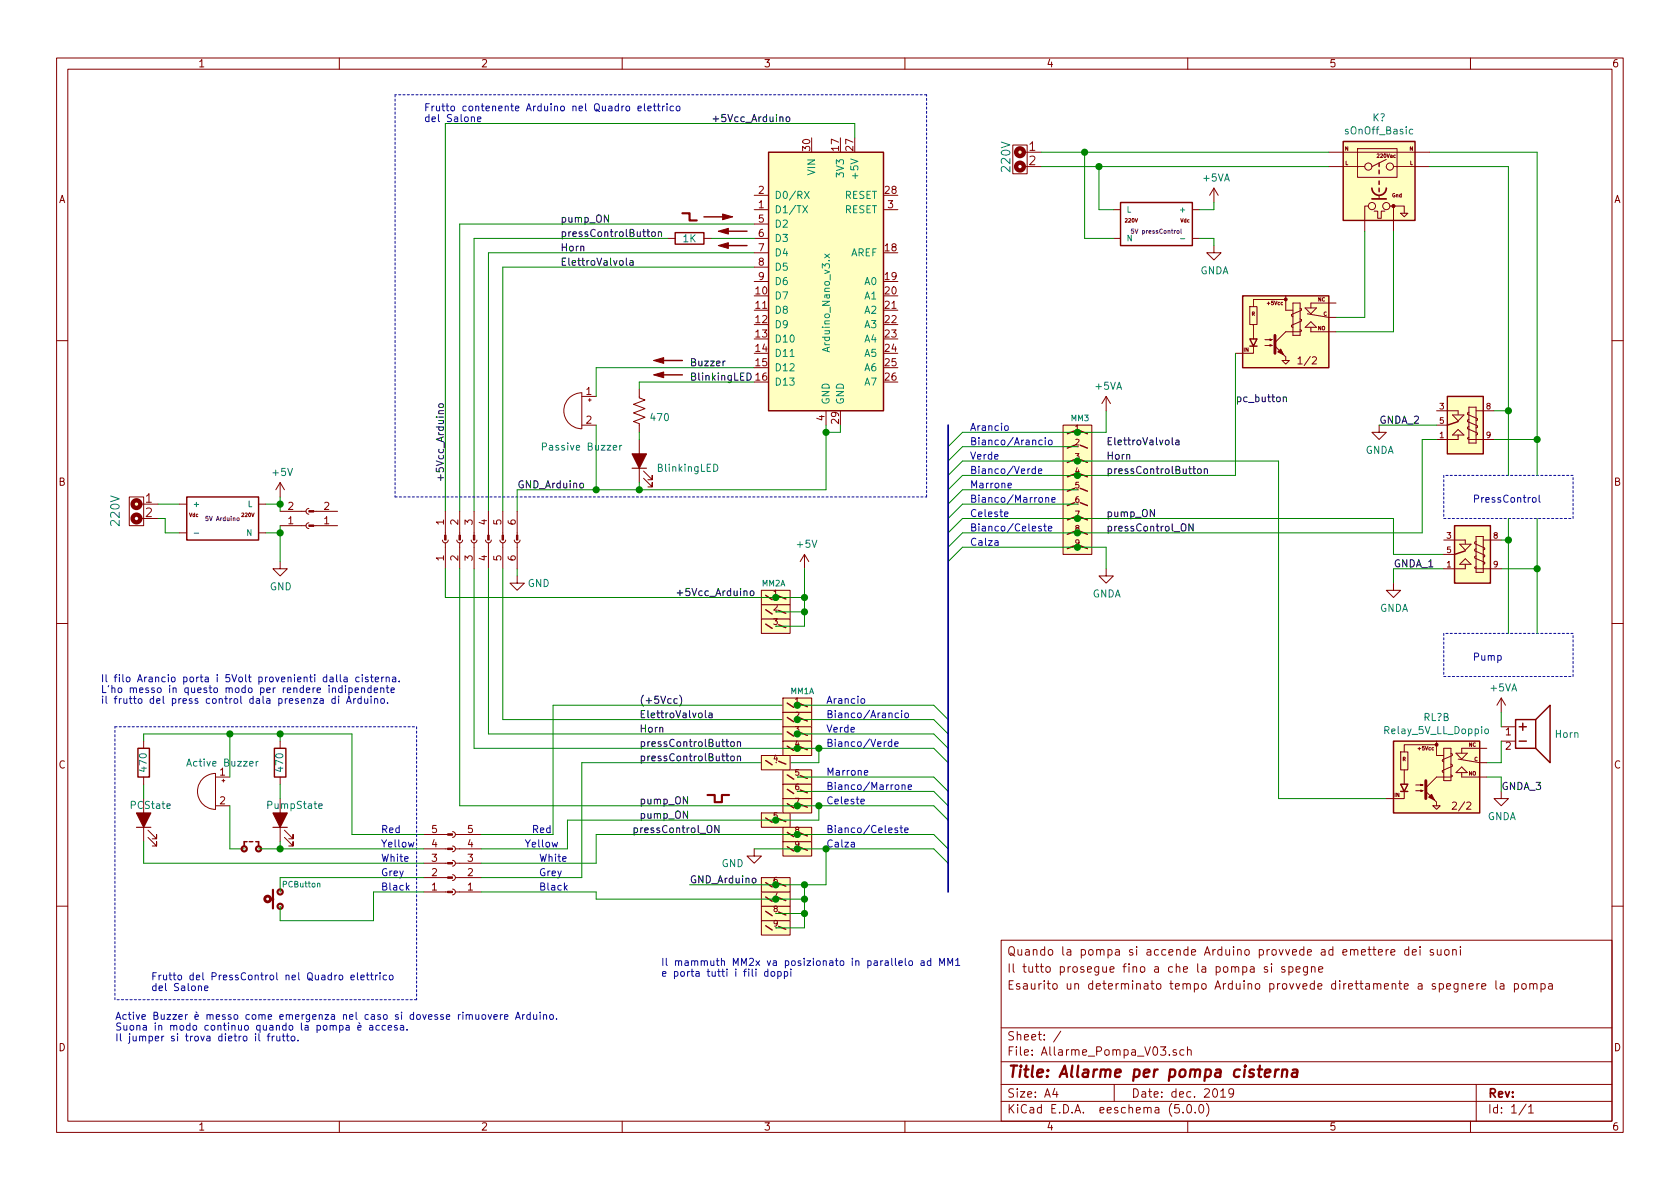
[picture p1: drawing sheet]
<svg xmlns="http://www.w3.org/2000/svg" width="297mm" height="210mm" viewBox="0 0 297 210" stroke-linecap="round" stroke-linejoin="round" font-family="sans-serif">
<g fill="none" stroke="#840000" stroke-width=".18">
<path d="M10 10.3h277v189.9h-277zM12 12.2h273v186.1h-273zM60 10.3v1.9M110 10.3v1.9M160 10.3v1.9M210 10.3v1.9M260 10.3v1.9M133.3 37.1h2.6M133.3 34.5h2.6M133.3 39.6h2.6M156.2 37.1h2.5M179.1 25.6h2.5v5.1h-2.5z"/>
<path d="M181 26.9h3.1M181 29.5h3.1M196.8 37.1h1.3M210.8 37.1h1.3M214.6 33.3l-.7 1.2M214.6 33.3v2.5M214.6 33.3l.8 1.2M234.9 26.9h17.8M234.9 29.5h6.4M240 26.3h7v5.1h-7zM241.9 36.4h-.6v4.5M243 37.3h.6v1.3h.6v-1.3h.7"/>
<path d="M243.8 34.5v.7M245.1 28.2l-2.5 1.3M245.7 36.4h.7v4.5M246.4 36.4h1.9v1.3M246.4 29.5h6.3M247.6 37.7h1.3l-.6 .6zM118.1 42.2h1.3M124.5 42.2h1.2M133.3 42.2h2.6M133.3 44.7h2.6M133.3 47.2h2.6M133.3 49.8h2.6"/>
<path d="M196.8 42.2h1.3M210.8 42.2h1.3M214.6 43.4v1.3h1.3l-1.3 1.3-1.2-1.3h1.2M221 54.2h1.2v3.2h-1.2zM221.6 57.4v2.5M227.3 53h-5.7v1.2M227.3 52.3v2.6h1.3M228.6 53.6h1.3v5.7h-1.3zM229.9 58.3l.2 .1v.1l-.2 .2h-2.6l-1.9 1.9M229.9 56.4l.2 .1v.3l-1.8 .7v.3l.3 .1M229.9 54.5l.2 .1v.3l-1.8 .7v.3l.3 .1M230.8 57.9l1-1 1 1z"/>
<path d="M230.8 54.5h2l-1 1zM231.1 55.5l3.8 .6h1.3M231.8 57.9v.8h4.4M236.2 53.6h-4.4v.9M10 60.2h2M100.6 70.4a3.3 3.3 0 0 1 2.3-.9v6.3a3.2 3.2 0 0 1-3-1.9 3.2 3.2 0 0 1 .7-3.5zM102.9 70.1h2.5M102.9 75.2h2.5M104 70.7h.5M104.3 70.5v.5M113 68.8v1.6l1 .3-2 .8 2 .8-2 .7 2 .8-2 .7 1 .4v1.5M113 77.7v7.6"/>
<path d="M146 72.6v2.6M188 75.2h5v22.8h-5zM195.6 70.1l-.8 1.3M195.6 70.1v2.5M195.6 70.1l.7 1.3M221.6 61.2v1.3h-3.2M223.6 61.1h1.3l-.4 .1v-.2l.4 .1M223.6 60.1h1.3l-.4 .1v-.3l.4 .2M226.7 63.7h1.3l-.7 .7zM227.3 63.1v.6M243.8 75.2v1.2h1.3l-1.3 1.3-1.2-1.3h1.2M254 75.2h1.9"/>
<path d="M254 72.6h3.8v.7M256.8 73.4h2l-1 1zM257.8 76.9v.8h-3.8M257.8 75.9l1 1h-2zM259.7 77.3l-.2 .2v.1l.2 .1h4.5M259.7 75.4l-.2 .2v.2l1.7 .8v.2l-.2 .2M259.7 74.2l-.2 .1v.2l1.7 .8v.3l-.2 .1M259.7 72.9l-.2 .1v.3l1.7 .7v.3l-.2 .1M259.7 72h1.3v6.4h-1.3zM261 72.6h3.2M285 60.2h2M22.9 87.9h2.5v5.1h-2.5z"/>
<path d="M24.8 89.1h3.1M24.8 91.7h3.1M31.7 89.1h1.3M31.7 94.2h1.3M45.7 89.1h1.3M45.7 94.2h1.3M49.5 99.3v1.3h1.3l-1.3 1.2-1.2-1.2h1.2M49.5 85.3v2.6M49.5 85.3l-.7 1.3M49.5 85.3l.8 1.3M49.5 90.4h4.6M49.5 93h4.6"/>
<path d="M54.6 89.9l-.3 .1-.2 .3 .1 .4 .4 .2M54.6 92.5l-.3 .1-.2 .3 .1 .4 .4 .2M55.5 90.4h4.2M55.5 93h4.2M78.2 95.5l.1 .3 .4 .2 .3-.1 .2-.4M78.7 90.4v4.2M78.7 96v4.6M80.8 95.5l.1 .3 .3 .2 .4-.1 .2-.4M81.3 90.4v4.2M81.3 96v4.6M83.3 95.5l.1 .3 .3 .2 .4-.1 .2-.4M83.8 90.4v4.2"/>
<path d="M83.8 96v4.6M85.9 95.5l.1 .3 .3 .2 .4-.1 .2-.4M86.4 90.4v4.2M86.4 96v4.6M88.4 95.5l.1 .3 .3 .2 .4-.1 .2-.4M88.9 90.4v4.2M88.9 96v4.6M90.9 95.5l.1 .3 .4 .2 .3-.1 .2-.4M91.4 90.4v4.2M91.4 96v4.6M113.8 84.6l1.5 1.5v-.8v.8h-.7M113.8 83.3l1.5 1.5v-.7v.7h-.7"/>
<path d="M142.2 98l-.7 1.3M142.2 98v2.6M142.2 98l.8 1.3M255.3 95.5h3.8v.6M255.3 98h1.9M258.1 96.2h2l-1 1.1zM259.1 99.8v.8h-3.8M259.1 98.8l1 1h-2zM261 98.3l-.3 .1v.3l1.8 .7v.3l-.2 .1M261 97l-.3 .1v.3l1.8 .8v.2l-.2 .1M261 95.8l-.3 .1v.2l1.8 .8v.2l-.2 .2M261 94.9h1.3v6.3h-1.3z"/>
<path d="M262.3 95.5h3.1M10 110.3h2M91.4 101.8v1.3h1.3l-1.3 1.3-1.2-1.3h1.2M134.6 106.9h5.1v2.6h-5.1zM134.6 104.4h5.1v2.5h-5.1zM134.6 109.5h5.1v2.5h-5.1zM195.6 100.6v1.2h1.2l-1.2 1.3-1.3-1.3h1.3M246.4 103.1v1.3h1.2l-1.2 1.3-1.3-1.3h1.3M261 100.2l-.3 .1v.2l.3 .1h4.4M285 110.3h2M25.4 131.1v1.2M25.4 137.4v1.3"/>
<path d="M36 137.5a3.5 3.5 0 0 1 2.1-.7v6.3a3.2 3.2 0 0 1-3-2.1 3.2 3.2 0 0 1 .9-3.5zM38.1 137.4h2.5M39.2 138h.6M39.5 137.8v.5M49.5 131.1v1.2M49.5 137.4v1.3M134.6 133.6h5.1v2.5h-5.1zM138.4 123.4h5.1v2.6h-5.1zM138.4 126h5.1v2.5h-5.1zM138.4 128.5h5.1v2.6h-5.1zM138.4 131.1h5.1v2.5h-5.1zM138.4 136.1h5.1v2.6h-5.1z"/>
<path d="M138.4 138.7h5.1v2.5h-5.1zM247.6 133h1.3v3.1h-1.3zM248.3 139.9v1.3h-3.2M248.3 136.1v2.6M250.3 139.8h1.3l-.4 .1v-.2l.4 .1M250.3 138.8h1.3l-.4 .1v-.2l.4 .1M254 131.7h-5.7v1.3M254 131.1v2.5h1.3M255.3 132.3h1.2v5.7h-1.2zM256.5 137l.3 .2v.1l-.3 .1h-2.5l-1.9 1.9M256.5 135.1l.3 .1v.3l-1.8 .8v.2l.3 .1M256.5 133.2l.3 .1v.3l-1.8 .8v.2l.3 .1"/>
<path d="M257.4 136.6l1-1 1 1zM257.4 133.2h2l-1 1zM257.8 134.2l3.8 .7h1.3M258.4 136.6v.8h4.5M262.9 132.3h-4.5v.9M265.4 139.9v1.3h1.3l-1.3 1.3-1.2-1.3h1.2M265.4 128.5h2.6M265.4 131.1h2.6M265.4 123.4l-.7 1.3M265.4 123.4v2.6M265.4 123.4l.8 1.3M25.4 141.2v7.6"/>
<path d="M26.2 148.1l1.5 1.5v-.8v.8h-.8M26.2 146.8l1.5 1.5v-.7v.7h-.8M38.1 142.5h2.5M49.5 143.8v5M49.5 157.7v.1M50.3 148.1l1.5 1.5v-.8v.8h-.7M50.3 146.8l1.5 1.5v-.7v.7h-.7M74.9 147.6h4.2M74.9 150.1h4.2M74.9 152.6h4.2M74.9 155.2h4.2M74.9 157.7h4.2"/>
<path d="M80 147.1l.3 .1 .2 .3-.1 .4-.4 .2M80 149.6l.3 .1 .2 .3-.1 .4-.4 .2M80 152.1l.3 .2 .2 .2-.1 .5-.4 .2M80 154.7l.3 .1 .2 .3-.1 .4-.4 .2M80 157.2l.3 .1 .2 .3-.1 .5-.4 .1M80.5 147.6h4.6M80.5 150.1h4.6M80.5 152.6h4.6M80.5 155.2h4.6M80.5 157.7h4.6M133.3 150.1v1.3h1.3l-1.3 1.2-1.2-1.2h1.2M134.6 143.8h5.1v2.5h-5.1z"/>
<path d="M134.6 157.7h5.1v2.6h-5.1zM134.6 155.2h5.1v2.5h-5.1zM138.4 141.2h5.1v2.6h-5.1zM138.4 146.3h5.1v2.5h-5.1zM138.4 148.8h5.1v2.6h-5.1zM253.4 142.5h1.2l-.6 .6zM254 141.9v.6M10 160.2h2M49.5 160.2v.1M134.6 160.3h5.1v2.5h-5.1zM134.6 162.8h5.1v2.5h-5.1zM177 166.3h108v32h-108z"/>
<path d="M224.1 171a.37 .37 0 0 0-.6 .1l.1 .3 .5 .1 .1 .1-.2 .3h-.5M224.8 170.4v.2M224.8 170.9v1M227.2 171l-.4-.1-.2 .2 .1 .3 .5 .1v.4h-.6M227.9 171l.4-.1 .3 .3-.1 .6-.2 .1h-.4M227.9 170.9v1.5M229.2 171.4l.7-.1-.1-.3-.4-.1-.2 .2v.8h.6M231.2 170.9v1.3l-.3 .2h-.4M231.2 171l-.5-.1-.2 .3 .1 .7h.6M231.9 171.1l.2-.2 .3 .1 .1 .9M231.9 170.9v1M233.1 171.4l.8-.1-.1-.3-.4-.1-.3 .2 .1 .8h.6"/>
<path d="M243.7 168.4l.7-.1v-.3l-.5-.1-.2 .2 .1 .7h.6M245.1 167.9v1M245.5 167.9l-.4 .1v.2M245.9 168.4l.7-.1v-.3l-.4-.1-.3 .2 .1 .7h.6M249.1 168l-.5-.1-.2 .3 .1 .6h.6M249.1 167.4v1.5M249.7 168.4l.7-.1v-.3l-.5-.1-.2 .2 .1 .7h.6M251.1 167.4v.2M251.1 167.9v1M253.4 168l-.3-.1-.2 .2v.2l.5 .2v.3h-.5M254.1 167.9v.8a.39 .39 0 0 0 .7 .1M254.8 167.9v1"/>
<path d="M255.5 168l.2-.1 .4 .1v.8l-.2 .1-.4-.1zM256.8 168l.3-.1 .3 .1 .1 .9M256.8 167.9v1M257.8 173.9v1.3l-.3 .2h-.4M257.8 174l-.4-.1-.3 .3v.6l.3 .1 .4-.1M258.2 167.4v.2M258.2 167.9v1M258.5 174.1l.2-.2 .4 .1v.9M258.5 173.9v1M259.8 174.4l.7-.1-.1-.3-.4-.1-.2 .2v.7h.6M261.1 173.9v1M261.6 173.9l-.3 .1-.2 .2"/>
<path d="M262 174.4l.7-.1-.1-.3-.4-.1-.2 .2 .1 .7h.5M264.5 173.4v1.3l.2 .2M265.3 174h.5l.1 .9M265.9 174.3l-.5 .1a.29 .29 0 0 0-.2 .2 .29 .29 0 0 0 .2 .3l.5-.1M267.8 174l.4-.1 .3 .3-.1 .6h-.6M267.8 173.9v1.5M269.1 174.1l.2-.2 .5 .2v.7l-.3 .1-.4-.1zM270.5 174.1l.2-.2 .3 .1 .1 .9M270.5 173.9v1M271.1 174.1a.34 .34 0 0 1 .3-.2 .34 .34 0 0 1 .4 .2v.8M272.5 174l.4-.1 .3 .3-.1 .6-.2 .1-.4-.1M272.5 173.9v1.5"/>
<path d="M273.8 174h.6l.1 .9M274.5 174.3l-.5 .1a.29 .29 0 0 0-.2 .2 .29 .29 0 0 0 .2 .3l.5-.1M285 160.2h2M60 198.3v1.9M110 198.3v1.9M160 198.3v1.9M177 194.8h108M177 191.8h108M177 187.8h108M177 181.8h108M186.5 192.5l-.4 1h1M186.8 193v1"/>
<path d="M187.6 182.3l-1.3 2M197 191.8v3M206.8 186.5v.1M208 185.7a.37 .37 0 0 0-.6 .1l.1 .2 .5 .2 .1 .1-.3 .3-.4-.1M208.5 195.3h-.8v.7l.2-.1 .5 .1 .1 .2v.5l-.2 .1-.6-.1M209.2 196.7v.1M209.3 185.7l-.4-.1-.3 .3 .1 .6 .2 .1 .4-.1M210 195.5l.3-.2a.94 .94 0 0 1 0 1.5 .82 .82 0 0 1-.3-1.3zM210 185.7a.37 .37 0 0 1 .6 .1v.8M210 185.1v1.5M210 198.3v1.9M211.3 196.7v.1"/>
<path d="M212.2 195.4l.1-.1a.8 .8 0 0 1 .5 .8 .8 .8 0 0 1-.5 .7 1 1 0 0 1-.1-1.4zM213.3 195.1a1.71 1.71 0 0 1 0 2.3M215.8 193l.5-.5v1.5M215.8 194h.9M218.1 193.2l-.1 .2a.48 .48 0 0 1-.7-.1v-.6a.48 .48 0 0 1 .7-.1v.1a1.19 1.19 0 0 1-.2 1.2l-.4 .1M260 198.3v1.9M261 191.8v6.5M269.8 195.2l-1.2 2M270.3 195.8l.4-.5v1.5M270.3 196.8h.8"/>
<circle cx="241.9" cy="29.5" r=".63"/>
<circle cx="242.6" cy="36.4" r=".63"/>
<circle cx="245.1" cy="36.4" r=".63"/>
<circle cx="245.7" cy="29.5" r=".63"/>
</g>
<path d="M223.6 189.8l1-.2v-.4h-.8l-.2 1 .3 .2 .5-.1M225.6 189.1l-.2 1.3M226.1 189.1a.54 .54 0 0 0-.6 .4M226.8 189.3a.5 .5 0 0 1 .8 .1l-.1 1M226.8 189.1l-.2 1.3M228.6 189.2h.8l-.1 1.2M229.4 189.6l-.7 .1a.4 .4 0 0 0-.3 .3 .4 .4 0 0 0 .2 .4l.7-.1" fill="none" stroke="#840000" stroke-width=".41"/>
<g fill="#ffffc1" stroke="#ffffc1" stroke-width=".18">
<path d="M135.9 26.9h20.3v45.7h-20.3z"/>
<path d="M237.5 25h12.7v14h-12.7z"/>
<path d="M188 75.2h5v22.8h-5z"/>
<path d="M255.9 70.1h6.4v10.2h-6.4z"/>
<path d="M219.7 52.3h15.2v12.7h-15.2z"/>
<path d="M246.4 131.1h15.2v12.7h-15.2z"/>
<path d="M257.2 93h6.3v10.1h-6.3z"/>
<path d="M134.6 106.9h5.1v2.6h-5.1z"/>
<path d="M134.6 104.4h5.1v2.5h-5.1z"/>
<path d="M134.6 109.5h5.1v2.5h-5.1z"/>
<path d="M134.6 143.8h5.1v2.5h-5.1z"/>
<path d="M134.6 157.7h5.1v2.6h-5.1z"/>
<path d="M134.6 160.3h5.1v2.5h-5.1z"/>
<path d="M134.6 162.8h5.1v2.5h-5.1z"/>
<path d="M138.4 123.4h5.1v2.6h-5.1z"/>
<path d="M138.4 126h5.1v2.5h-5.1z"/>
<path d="M138.4 128.5h5.1v2.6h-5.1z"/>
<path d="M138.4 131.1h5.1v2.5h-5.1z"/>
<path d="M138.4 136.1h5.1v2.6h-5.1z"/>
<path d="M138.4 138.7h5.1v2.5h-5.1z"/>
<path d="M138.4 141.2h5.1v2.6h-5.1z"/>
<path d="M138.4 146.3h5.1v2.5h-5.1z"/>
<path d="M138.4 148.8h5.1v2.6h-5.1z"/>
<path d="M134.6 133.6h5.1v2.5h-5.1z"/>
<path d="M134.6 155.2h5.1v2.5h-5.1z"/>
<circle cx="180.3" cy="26.9" r=".69"/>
<circle cx="24.1" cy="89.1" r=".69"/>
<circle cx="189.4" cy="96.8" r=".76"/>
<circle cx="189.4" cy="94.2" r=".76"/>
<circle cx="189.4" cy="91.7" r=".76"/>
<circle cx="189.4" cy="89.1" r=".76"/>
<circle cx="189.4" cy="86.6" r=".76"/>
<circle cx="189.4" cy="84.1" r=".76"/>
<circle cx="189.4" cy="81.5" r=".76"/>
<circle cx="189.4" cy="79" r=".76"/>
<circle cx="189.4" cy="76.4" r=".76"/>
<circle cx="191.6" cy="96.8" r=".76"/>
<circle cx="191.6" cy="94.2" r=".76"/>
<circle cx="191.6" cy="91.7" r=".76"/>
<circle cx="191.6" cy="89.1" r=".76"/>
<circle cx="191.6" cy="86.6" r=".76"/>
<circle cx="191.6" cy="84.1" r=".76"/>
<circle cx="191.6" cy="81.5" r=".76"/>
<circle cx="191.6" cy="79" r=".76"/>
<circle cx="191.6" cy="76.4" r=".76"/>
<circle cx="136" cy="108.2" r=".76"/>
<circle cx="138.3" cy="108.2" r=".76"/>
<circle cx="136" cy="105.7" r=".76"/>
<circle cx="138.3" cy="105.7" r=".76"/>
<circle cx="136" cy="110.7" r=".76"/>
<circle cx="138.3" cy="110.7" r=".76"/>
<circle cx="136" cy="145" r=".76"/>
<circle cx="138.3" cy="145" r=".76"/>
<circle cx="136" cy="159" r=".76"/>
<circle cx="138.3" cy="159" r=".76"/>
<circle cx="136" cy="161.5" r=".76"/>
<circle cx="138.3" cy="161.5" r=".76"/>
<circle cx="136" cy="164.1" r=".76"/>
<circle cx="138.3" cy="164.1" r=".76"/>
<circle cx="139.8" cy="124.7" r=".76"/>
<circle cx="142.1" cy="124.7" r=".76"/>
<circle cx="139.8" cy="127.2" r=".76"/>
<circle cx="142.1" cy="127.2" r=".76"/>
<circle cx="139.8" cy="129.8" r=".76"/>
<circle cx="142.1" cy="129.8" r=".76"/>
<circle cx="139.8" cy="132.3" r=".76"/>
<circle cx="142.1" cy="132.3" r=".76"/>
<circle cx="139.8" cy="137.4" r=".76"/>
<circle cx="142.1" cy="137.4" r=".76"/>
<circle cx="139.8" cy="139.9" r=".76"/>
<circle cx="142.1" cy="139.9" r=".76"/>
<circle cx="139.8" cy="142.5" r=".76"/>
<circle cx="142.1" cy="142.5" r=".76"/>
<circle cx="139.8" cy="147.6" r=".76"/>
<circle cx="142.1" cy="147.6" r=".76"/>
<circle cx="139.8" cy="150.1" r=".76"/>
<circle cx="142.1" cy="150.1" r=".76"/>
<circle cx="136" cy="134.9" r=".76"/>
<circle cx="138.3" cy="134.9" r=".76"/>
<circle cx="136" cy="156.5" r=".76"/>
<circle cx="138.3" cy="156.5" r=".76"/>
</g>
<g fill="none" stroke="#840000" stroke-width=".25">
<path d="M124.5 38.3h4M135.9 26.9h20.3v45.7h-20.3zM198.1 35.8h12.7v7.6h-12.7zM237.5 25h12.7v14h-12.7zM243.8 28.8v.7M243.8 30.1v.6M243.8 32v.6M243.8 33.3v.6M119.4 41.1h5.1v2.1h-5.1zM128 40.9h4.1M128 43.4h4.1M219.7 52.3h15.2v12.7h-15.2z"/>
<path d="M221 59.9h1.2l-.6 1.3zM116.6 63.7h4M116.6 66.3h4M190 78.7l-1.3 .5M190 76.2l-1.3 .5M191 78.7l1.3 .5M191 76.2l1.3 .5M221 61.2h1.2M255.9 70.1h6.4v10.2h-6.4zM257.8 74.5l-1.9 .7M33 87.9h12.7v7.6h-12.7zM190 96.5l-1.3 .5"/>
<path d="M190 94l-1.3 .5M190 91.4l-1.3 .5M190 88.9l-1.3 .5M190 86.4l-1.3 .5M190 83.8l-1.3 .5M190 81.3l-1.3 .5M191 96.5l1.3 .5M191 94l1.3 .5M191 91.4l1.3 .5M191 88.9l1.3 .5M191 86.4l1.3 .5M191 83.8l1.3 .5"/>
<path d="M191 81.3l1.3 .5M257.2 93h6.3v10.1h-6.3zM259.1 97.4l-1.9 .6M135.4 107.8l1.1 .8M135.4 105.3l1.1 .7M135.4 110.4l1.1 .7M137.7 107.9l1.2 .6M137.7 105.4l1.2 .5M137.7 110.5l1.2 .5M24.4 132.3h2v5.1h-2zM48.5 132.3h2v5.1h-2zM135.4 134.5l1.1 .7"/>
<path d="M137.7 134.6l1.2 .5M139.2 124.3l1.1 .8M139.2 126.9l1.1 .7M139.2 129.4l1.1 .8M139.2 131.9l1.1 .8M139.2 137l1.1 .8M139.2 139.6l1.1 .7M141.5 124.5l1.2 .5M141.5 127l1.2 .5M141.5 129.5l1.2 .5M141.5 132.1l1.2 .5M141.5 137.2l1.2 .5"/>
<path d="M141.5 139.7l1.2 .5M246.4 131.1h15.2v12.7h-15.2zM247.6 138.7h1.3l-.6 1.2zM247.6 139.9h1.3M268 127.2h3.5v5.1h-3.5zM268.6 131.1h1.3M268.6 128.5h1.3M269.2 127.9v1.3M271.5 127.2l2.6-2.5v10.2l-2.6-2.6M43.2 148.8h.5M44.1 148.8h.6M45.2 148.8h.5"/>
<path d="M135.4 144.6l1.1 .8M135.4 158.6l1.1 .8M135.4 156.1l1.1 .7M137.7 144.8l1.2 .5M137.7 158.7l1.2 .6M137.7 156.2l1.2 .5M139.2 147.2l1.1 .7M139.2 142.1l1.1 .8M139.2 149.7l1.1 .8M141.5 142.2l1.2 .5M141.5 147.3l1.2 .5M141.5 149.9l1.2 .5"/>
<path d="M135.4 161.2l1.1 .7M135.4 163.7l1.1 .8M137.7 161.3l1.2 .5M137.7 163.8l1.2 .5"/>
<circle cx="189.4" cy="76.4" r=".76"/>
<circle cx="189.4" cy="79" r=".76"/>
<circle cx="191.6" cy="79" r=".76"/>
<circle cx="191.6" cy="76.4" r=".76"/>
<circle cx="189.4" cy="81.5" r=".76"/>
<circle cx="189.4" cy="91.7" r=".76"/>
<circle cx="189.4" cy="89.1" r=".76"/>
<circle cx="189.4" cy="96.8" r=".76"/>
<circle cx="189.4" cy="86.6" r=".76"/>
<circle cx="189.4" cy="94.2" r=".76"/>
<circle cx="189.4" cy="84.1" r=".76"/>
<circle cx="191.6" cy="96.8" r=".76"/>
<circle cx="191.6" cy="81.5" r=".76"/>
<circle cx="191.6" cy="86.6" r=".76"/>
<circle cx="191.6" cy="89.1" r=".76"/>
<circle cx="191.6" cy="94.2" r=".76"/>
<circle cx="191.6" cy="91.7" r=".76"/>
<circle cx="191.6" cy="84.1" r=".76"/>
<circle cx="136" cy="110.7" r=".76"/>
<circle cx="136" cy="105.7" r=".76"/>
<circle cx="136" cy="108.2" r=".76"/>
<circle cx="138.3" cy="110.7" r=".76"/>
<circle cx="138.3" cy="108.2" r=".76"/>
<circle cx="138.3" cy="105.7" r=".76"/>
<circle cx="136" cy="134.9" r=".76"/>
<circle cx="138.3" cy="134.9" r=".76"/>
<circle cx="139.8" cy="139.9" r=".76"/>
<circle cx="139.8" cy="127.2" r=".76"/>
<circle cx="139.8" cy="137.4" r=".76"/>
<circle cx="139.8" cy="129.8" r=".76"/>
<circle cx="139.8" cy="132.3" r=".76"/>
<circle cx="139.8" cy="124.7" r=".76"/>
<circle cx="142.1" cy="129.8" r=".76"/>
<circle cx="142.1" cy="124.7" r=".76"/>
<circle cx="142.1" cy="132.3" r=".76"/>
<circle cx="142.1" cy="139.9" r=".76"/>
<circle cx="142.1" cy="127.2" r=".76"/>
<circle cx="142.1" cy="137.4" r=".76"/>
<circle cx="136" cy="145" r=".76"/>
<circle cx="136" cy="159" r=".76"/>
<circle cx="136" cy="156.5" r=".76"/>
<circle cx="138.3" cy="159" r=".76"/>
<circle cx="138.3" cy="145" r=".76"/>
<circle cx="138.3" cy="156.5" r=".76"/>
<circle cx="139.8" cy="147.6" r=".76"/>
<circle cx="139.8" cy="142.5" r=".76"/>
<circle cx="139.8" cy="150.1" r=".76"/>
<circle cx="142.1" cy="147.6" r=".76"/>
<circle cx="142.1" cy="150.1" r=".76"/>
<circle cx="142.1" cy="142.5" r=".76"/>
<circle cx="136" cy="161.5" r=".76"/>
<circle cx="136" cy="164.1" r=".76"/>
<circle cx="138.3" cy="161.5" r=".76"/>
<circle cx="138.3" cy="164.1" r=".76"/>
</g>
<g fill="none" stroke="#008484" stroke-width=".18">
<path d="M141.9 36.4l.9 1.2M142.2 33.8l.9 1.3M142.8 36.4l-.9 1.2M143.1 33.8l-.9 1.3M249.8 22.9h-.4l-.2 .2 .1 .5h.5M145.8 44.9l.9 .7M146.7 44.9l-.9 .7M208.7 42.2h.8M95.9 79l.6-.1 .1-.4-.2-.2h-.5v1.3M109.6 78.8v.8M109.9 78.8l-.3 .2M34.3 94.3h.8"/>
<path d="M126.2 82.1a.64 .64 0 0 1 .7 .6 .64 .64 0 0 1-.7 .7zM45.3 134.6v.9M45.6 134.6l-.3 .3M262.6 129l.3-.1 .2 .1v.7h-.3l-.3-.2zM56.1 156.3l.4-.1 .1 .7M56.4 142.5l.6-.1-.1-.2-.4-.1-.1 .2v.6h.5"/>
</g>
<path d="M111.8 82.8h2.5M24.1 146.3h2.6M48.3 146.3h2.5" fill="none" stroke="#840000" stroke-width=".2"/>
<g fill="#840000" stroke="#840000" stroke-width=".2">
<path d="M111.8 80.3h2.5l-1.3 2.5z"/>
<path d="M24.1 143.8h2.6l-1.3 2.5z"/>
<path d="M48.3 143.8h2.5l-1.3 2.5z"/>
</g>
<g fill="none" stroke="#840000" stroke-width=".76">
<circle cx="180.3" cy="26.9" r=".69"/>
<circle cx="180.3" cy="29.5" r=".69"/>
<circle cx="24.1" cy="91.7" r=".69"/>
<circle cx="24.1" cy="89.1" r=".69"/>
</g>
<g fill="none" stroke="#008400" stroke-width=".18">
<path d="M133.3 39.6h-52v50.8M151.1 24.4v-2.6h-72.4v68.6M184.1 26.9h50.8M184.1 29.5h50.8M191.8 26.9v15.3h5M194.3 29.5v7.6h2.5M214.6 35.8v1.3h-2.5M252.7 26.9h19.1v57.2M252.7 29.5h14v54.6M118.1 42.2h-34.3v48.2M125.7 42.2h7.6M133.3 47.2h-44.4v43.2"/>
<path d="M133.3 44.7h-46.9v45.7M212.1 42.2h2.5v1.2M241.3 40.9v15.2h-5.1M246.4 40.9v17.8h-10.2M105.4 75.2v11.4M113 76.4v1.3M133.3 67.6h-20.3v1.2M133.3 65h-27.9v5.1M146 75.2v11.4h-54.6v3.8M148.6 75.2v1.2h-2.6M190.5 79h-20.3l-2.6 2.5M195.6 72.6v3.8h-25.4l-2.6 2.6"/>
<path d="M218.4 62.5v21.6h-48.2l-2.6 2.5M243.8 75.2h10.2M254 77.7h-2.5v16.5h-81.3l-2.6 2.6M264.2 72.6h2.5M264.2 77.7h7.6M27.9 91.7h1.3v2.5h2.5M27.9 89.1h3.8M47 94.2h2.5M47 89.1h2.5M49.5 87.9v2.5M49.5 93v6.3M113 85.3v1.3"/>
<path d="M167.6 94.2l2.6-2.5h76.2v6.3h8.9M167.6 84.1l2.6-2.6h55.9v59.7h19M167.6 99.3l2.6-2.5h25.4v3.8M190.5 86.6h-20.3l-2.6 2.5M190.5 89.1h-20.3l-2.6 2.6M265.4 95.5h1.3M266.7 91.7v20.3M271.8 91.7v20.3M78.7 100.6v5.1h63.5M81.3 100.6v41.9h83.8l2.5 2.5M83.8 100.6v31.7h81.3l2.5 2.6M86.4 100.6v29.2h78.7l2.5 2.5"/>
<path d="M88.9 100.6v26.6h76.2l2.5 2.6M91.4 100.6v1.2M137.2 108.2h5M142.2 100.6v10.1h-5M255.3 100.6h-8.9v2.5M265.4 100.6h6.4M25.4 131.1v-1.3h36.8v17.8h12.7M25.4 138.7v2.5M40.6 129.8v7.6M49.5 129.8v1.3M49.5 138.7v2.5M141 139.9h24.1l2.5 2.6"/>
<path d="M141 137.4h24.1l2.5 2.5M144.8 132.3v2.6h-41.9v20.3h-17.8M167.6 127.2l-2.5-2.5h-67.3v22.9h-12.7M262.9 137.4h2.5v2.5M265.4 126v2.5M265.4 131.1v3.8h-2.5M25.4 148.8v3.8h49.5M40.6 142.5v7.6h2.6M45.7 150.1h29.2M49.5 148.8v1.3M74.9 155.2h-25.4v2.5M74.9 157.7h-8.9v5.1h-16.5v-2.5"/>
<path d="M85.1 157.7h20.3v1.3h36.8M133.3 150.1h31.8l2.5 2.5M142.2 156.5v7.6h-5M144.8 142.5v2.5h-44.5v5.1h-15.2M146 150.1v6.4h-24.1M167.6 150.1l-2.5-2.5h-59.7v5h-20.3M137.2 161.5h5"/>
</g>
<g fill="none" stroke="#0000c1" stroke-width=".18" stroke-dasharray=".4 .4">
<path d="M69.8 16.8v71.1M163.8 16.8h-94M69.8 87.9h94M163.8 87.9v-71.1M255.3 84.1v7.6M255.3 91.7h22.8M278.1 91.7v-7.6M278.1 84.1h-22.8M255.3 112v7.6M255.3 119.6h22.8M278.1 119.6v-7.6M278.1 112h-22.8"/>
<path d="M20.3 128.5h53.4M73.7 128.5v48.3M20.3 176.8v-48.3M73.7 176.8h-53.4"/>
</g>
<g fill="none" stroke="#0000c1" stroke-width=".18">
<path d="M112.8 19.2l.6-.1-.1-.3h-.3l-.2 .1 .1 .7h.4M113.9 18.3v1.1l.2 .2M114.6 19.2l.5-.1v-.3h-.4l-.1 .1v.7h.5M115.5 18.8h.5M115.7 18.3v1.1l.3 .2M116.2 18.8h.5M116.4 18.3v1.1l.3 .2M117.1 18.8v.8M117.5 18.8l-.4 .2M117.9 18.3v.2M117.9 18.8v.8M119.1 18.8h-.4l-.2 .2 .1 .6h.5"/>
<path d="M119.7 18.8h.3l.2 .1-.1 .7h-.3l-.2-.2zM83.3 20.8l.2-.1h.3l.1 .8M84.4 21.1l.6-.1v-.3h-.4l-.2 .1 .1 .7h.5M177.7 75.4l.2-.1 .3 .1 .1 .5-.1 .2h-.3l-.2-.1zM184.3 77.9l-.4-.1-.2 .2 .1 .6h.5M184.8 77.4v.1M184.8 77.8v.9M185.4 77.9l.2-.1 .4 .1v.5l-.1 .2-.3 .1-.2-.2zM177.6 90.9l.6-.1v-.2l-.4-.1-.2 .2 .1 .6h.5M178.2 85.8l.6-.1v-.2l-.4-.1-.2 .2 .1 .6h.5M183.1 83l-.4-.1-.3 .2 .2 .6h.5M183.1 82.5v1.2"/>
<path d="M183.6 83.3l.6-.1-.1-.2-.3-.1-.2 .2 .1 .6h.4M184.1 93.1h-.3l-.2 .1 .1 .2 .4 .1v.3h-.5M184.5 93.1h.5M184.7 92.6v1.1l.3 .2M184.9 88.1l.2-.1h.3v.8M184.9 88v.8M185.4 93.5l.6-.1-.1-.3h-.4l-.1 .1v.6h.5M186 88.4l.6-.1-.1-.3h-.3l-.2 .2v.6h.5M271 88.1l.2-.1 .4 .1v.5l-.1 .2h-.3l-.2-.1zM272.1 87.5v1.1l.2 .2M58.4 119.8h.5v.8M59.5 119.3v1.1l.2 .2"/>
<path d="M60.2 119.3v1.1l.2 .2M60.8 119.8h.5l.1 .8M63.5 119.8l-.4-.1-.2 .3 .1 .5h.5M64.1 119.3v.1M64.1 119.7v.9M65.1 119.8l-.3-.1-.2 .2v.2l.5 .1v.3h-.5M65.5 119.7h.5M65.7 119.3v1.1l.3 .2M67.5 119.7v.9M67.9 119.7l-.4 .3M68.3 119.9l.2-.2 .3 .1v.8M68.3 119.7v.9"/>
<path d="M69.4 119.8h.5l.1 .8M58.9 120l-.4 .1-.2 .2 .2 .3 .4-.1M59.3 123.6l-.4-.1-.2 .3 .1 .5h.5M59.3 123.1v1.3M59.9 123.5v.9M60.5 121.7l-.4-.1-.2 .3 .1 .5h.5M60.5 121.2v1.3M61.1 121.2v.1M61.1 121.6v.9M61.3 124.4l.4-1.3 .4 1.3M61.4 120l-.4 .1-.2 .2v.2h.6M61.4 124h.6"/>
<path d="M61.7 121.7l.4-.1 .2 .3-.1 .5h-.5M61.7 121.6v1.3M62.5 123.5v.9M62.8 122l.6-.1-.1-.2-.3-.1-.2 .2v.6h.5M62.9 123.5l-.4 .3M63.9 123.6l-.4-.1-.2 .3 .1 .5h.5M63.9 123.1v1.3M63.9 121.8l.2-.2 .3 .1 .1 .8M63.9 121.6v.9M64.5 123.5v.8l.3 .1 .2-.1M65 123.5v.9M65.6 121.7l-.3-.1-.3 .3 .1 .5h.5"/>
<path d="M65.6 123.1v.1M65.6 121.2v1.3M65.6 123.5v.9M66.2 122l.6-.1-.1-.2-.4-.1-.1 .2v.6h.5M66.2 123.7l.2-.2 .3 .1 .1 .8M66.2 123.5v.9M66.3 120.1l.7-.1-.1-.2-.4-.1-.2 .2 .1 .6h.5M67.3 121.8l.2-.2 .3 .1 .1 .8M67.3 121.6v.9M67.4 123.7l.2-.2 .3 .1 .1 .2-.1 .5-.3 .1-.2-.1zM68.3 121.6h.5M68.5 121.2v1.1l.3 .2"/>
<path d="M68.5 124.3v.1M69.1 122l.6-.1v-.2l-.4-.1-.2 .2 .1 .6h.5M70 120l-.5 .1-.1 .2v.2h.6M70.6 120.4v.2M152.3 123.7l.2-.2 .3 .2 .1 .4-.1 .2-.3 .1-.2-.1zM152.8 136.6l.6-.1v-.2l-.4-.1-.2 .2 .1 .6h.5M157.7 131.2h-.4l-.3 .2 .2 .5h.5M157.7 130.7v1.3M158.2 131.6l.6-.1-.1-.3h-.3l-.2 .1 .1 .6h.4M158.9 126.1h-.4l-.2 .2 .1 .6h.5M159.4 125.6v.2M159.4 126.1v.8"/>
<path d="M159.5 138.9l.2-.1h.3v.8M159.5 138.8v.8M160 126.2l.2-.1 .4 .1v.5l-.1 .2h-.3l-.2-.1zM160.6 139.2l.6-.1-.1-.3h-.3l-.2 .2v.6h.5M72 156.9l.3 .5M72.2 148.9l.2 .9 .3-.6 .2 .6 .3-.9M72.3 156.6l-.4 .4M97.6 148.9l.2 .9 .3-.6 .2 .6 .3-.9M99.9 156.9l.4 .5M100.3 156.6l-.5 .4M152.2 141.7l.6-.1v-.2l-.4-.1-.2 .2 .1 .6h.5M158.7 146.5l-.3-.1-.2 .2 .1 .2 .4 .1v.3h-.5"/>
<path d="M159.1 146.4h.5M159.3 146v1.1l.3 .1M160 146.8l.6-.1-.1-.2-.4-.1-.1 .2v.6h.5M35.1 174.5l.2-.2 .3 .1v.8M36.2 174.7l.6-.1-.1-.2-.4-.1-.1 .2v.6h.5M62.1 172.8l.6-.1-.1-.2-.4-.1-.1 .2v.6h.5M63.2 172v1.1l.2 .2M63.8 172.8l.6-.1-.1-.2-.3-.1-.2 .2 .1 .6h.4M64.8 172.4h.5M64.9 172v1.1l.4 .2M65.5 172.4h.5M65.7 172v1.1l.3 .2"/>
<path d="M66.4 172.4v.9M66.8 172.4l-.4 .3M67.2 172v.1M67.2 172.4v.9M68.4 172.5l-.4-.1-.3 .3 .2 .5h.5M68.9 172.5l.3-.1 .3 .3-.1 .5-.3 .1-.2-.2zM84.1 179.4l.1 .8 .3 .1 .2-.2M84.7 179.4v.9M85.3 179.5l.1-.1 .4 .1 .1 .5-.1 .2-.4 .1-.1-.2zM86.3 179.4l.3 .9 .3-.9M87.3 179.8l.6-.1v-.2l-.4-.1-.2 .2 .1 .6h.5M88.5 179.4v.9"/>
<path d="M88.8 179.4l-.3 .2M89.2 179.8l.6-.1-.1-.2-.3-.1-.2 .2 .1 .6h.4M91.3 179.9h.6M92.4 179.4v.9M92.8 179.4l-.4 .2M93.8 179.5l-.4-.1-.3 .2 .2 .6h.5M93.8 179v1.3M94.3 179.4l.1 .8 .3 .1 .2-.2M94.9 179.4v.9M95.5 179v.1M95.5 179.4v.9M96.1 179.5l.2-.1 .3 .1v.8"/>
<path d="M96.1 179.4v.9M97.3 179.5l.3-.1 .2 .1-.1 .7-.3 .1-.2-.3zM135.8 171.9l-.4-.1-.2 .2 .1 .6h.5M135.8 171.4v1.2M136.4 171.9l.2-.1 .3 .1 .1 .5-.1 .2h-.3l-.2-.1zM137.5 171.9l.4-.1 .2 .2-.1 .6h-.5M137.5 171.8v1.3M138.7 171.9l.3-.1 .3 .2-.1 .6h-.5M138.7 171.8v1.3M139.8 171.8v.8M158.9 170.3l.6-.1v-.3h-.4l-.2 .2 .1 .6h.5M160.1 169.5v1.1l.2 .1"/>
<path d="M160.8 169.9h.3l.2 .1-.1 .7h-.3l-.2-.2zM162.9 169.9h.4l.1 .8M163.4 170.2l-.4 .1-.2 .1 .1 .3h.5M164.6 169.9h-.4l-.2 .2 .1 .6h.5M164.6 169.5v1.2M166.1 170.7v-1.2l.4 .9 .5-.9v1.2M167.6 170.7v-1.2l.4 .9 .4-.9v1.2M169 169.8l.3-.3v1.2M169 170.7h.7M45.2 183.2v.9M45.8 182.8v1.1l.2 .2M47.2 183.2h.5"/>
<path d="M47.7 182.8l-.3 .2v1.1M48.1 183.2v.9M48.5 183.2l-.4 .3M48.9 183.2l.1 .8 .3 .1 .2-.2M49.5 183.2v.9M49.9 183.2h.5M50.1 182.8v1.1l.3 .2M50.6 183.2h.5M50.8 182.8v1.1l.3 .2M51.6 183.3l.3-.1 .2 .3-.1 .5-.3 .1-.2-.3zM52.7 183.9v.2M63.3 181.7l.6-.1-.1-.2-.4-.1-.1 .2v.6h.5"/>
<path d="M65.4 181.4h.5v.8M65.9 181.6l-.4 .1-.2 .2 .1 .2h.5M67.1 181.4l-.4-.1-.2 .3 .1 .5h.5M68.1 181.4l-.3-.1-.2 .3 .1 .5h.4M68.6 181.7l.6-.1v-.2l-.4-.1-.2 .2 .1 .6h.5M70.2 181.4l-.3-.1-.2 .2 .1 .2 .4 .1v.3h-.5M70.8 181.4h.5l.1 .8M71.4 181.6l-.5 .1-.1 .2v.2h.6M72 182v.2M91.1 180.3l.5-1.3 .4 1.3M98.4 180.1v.2"/>
</g>
<g fill="none" stroke="#000" stroke-width=".18">
<path d="M137.9 20.8l.2-.1h.3v.8M139.1 20.7h.3l.2 .2-.1 .6h-.3l-.2-.1zM110.7 45.6v1.1l.2 .2M111.4 46.1h.5v.8M111.9 46.4h-.4l-.2 .2 .1 .3h.5M114.4 41h.5M114.6 40.6v1.1l.3 .1M115.3 41.1l.1-.1 .4 .1 .1 .5-.2 .2h-.3l-.1-.1zM116.4 41.1l.2-.1h.3l.1 .8M116.4 41v.8M77.6 71.5l.6-.1 .2 .2v.4h-.7l-.1-.2zM78.4 72.6l-.8 .1v.3l.1 .1"/>
<path d="M128.2 63.8l-.4 .3M132.1 66a.64 .64 0 0 1 .7 .6 .64 .64 0 0 1-.7 .6zM207.3 77.4v1.1l.1 .2M207.9 77.9h.5l.1 .8M208.5 78.1l-.4 .1-.3 .2 .1 .2h.6M226.9 70.3l.2-.1 .3 .1 .1 .7M226.9 70.2v.8M102.6 85.6l.1-.2 .4 .2 .1 .4-.2 .2-.3 .1-.1-.1zM210.9 82.9h.5M210.9 92.6v1.3l-.7-1.3v1.3M211.1 82.5v1.1l.3 .1M211.8 83l.2-.1 .3 .1 .1 .5-.1 .2h-.3l-.2-.1z"/>
<path d="M212.9 83l.2-.1 .3 .1 .1 .7M212.9 82.9v.8M131.5 104.6l.2-.1h.3l.1 .8M132.7 104.5h.3l.3 .2-.1 .6h-.3l-.2-.1zM119.7 123.6l-.3-.1-.2 .3 .1 .5h.4M120.2 122.9a1.47 1.47 0 0 1 0 2M124.7 125.6v1.1l.2 .2M125.4 126.1h.5v.8M125.9 126.4h-.4l-.2 .2 .1 .3h.5M128.3 131.2h.5M128.3 133.7h.5M128.5 130.7v1.1l.3 .2"/>
<path d="M128.5 133.3v1.1l.3 .1M129.2 131.3l.2-.1 .4 .1v.5l-.1 .1-.3 .1-.2-.1zM129.2 133.8l.2-.1 .4 .1v.5l-.1 .2h-.3l-.2-.1zM130.4 131.3l.2-.1h.3v.8M130.4 133.8l.2-.1 .3 .1v.7M130.4 131.2v.8M130.4 133.7v.8M127.1 146v1.2l-.7-1.2v1.2M133 155.4l.2-.1 .4 .1 .1 .5-.2 .2h-.3l-.2-.1z"/>
</g>
<g fill="#008400" stroke="#008400" stroke-width=".25">
<circle cx="146.1" cy="76.4" r=".51"/>
<circle cx="266.7" cy="72.6" r=".51"/>
<circle cx="271.8" cy="77.7" r=".51"/>
<circle cx="40.6" cy="129.8" r=".51"/>
<circle cx="113" cy="86.6" r=".51"/>
<circle cx="266.7" cy="95.5" r=".51"/>
<circle cx="271.8" cy="100.6" r=".51"/>
<circle cx="190.5" cy="96.8" r=".51"/>
<circle cx="190.5" cy="84.1" r=".51"/>
<circle cx="190.5" cy="81.5" r=".51"/>
<circle cx="190.5" cy="94.2" r=".51"/>
<circle cx="190.5" cy="91.7" r=".51"/>
<circle cx="194.3" cy="29.5" r=".51"/>
<circle cx="191.8" cy="26.9" r=".51"/>
<circle cx="49.5" cy="150.1" r=".51"/>
<circle cx="49.5" cy="129.8" r=".51"/>
<circle cx="142.2" cy="161.5" r=".51"/>
<circle cx="142.2" cy="159" r=".51"/>
<circle cx="142.2" cy="105.7" r=".51"/>
<circle cx="137.2" cy="105.7" r=".51"/>
<circle cx="190.5" cy="76.4" r=".51"/>
<circle cx="141" cy="124.7" r=".51"/>
<circle cx="141" cy="127.2" r=".51"/>
<circle cx="141" cy="129.8" r=".51"/>
<circle cx="141" cy="132.3" r=".51"/>
<circle cx="137.2" cy="134.9" r=".51"/>
<circle cx="144.8" cy="132.3" r=".51"/>
<circle cx="144.8" cy="142.5" r=".51"/>
<circle cx="141" cy="142.5" r=".51"/>
<circle cx="141" cy="147.6" r=".51"/>
<circle cx="137.2" cy="145" r=".51"/>
<circle cx="146.1" cy="150.1" r=".51"/>
<circle cx="141" cy="150.1" r=".51"/>
<circle cx="142.2" cy="156.5" r=".51"/>
<circle cx="142.2" cy="108.2" r=".51"/>
<circle cx="137.2" cy="159" r=".51"/>
<circle cx="137.2" cy="156.5" r=".51"/>
<circle cx="105.4" cy="86.6" r=".51"/>
<circle cx="49.5" cy="89.1" r=".51"/>
<circle cx="49.5" cy="94.2" r=".51"/>
</g>
<path d="M242.6 33.3a1.27 1.27 0 0 0 1.2 1.2 1.27 1.27 0 0 0 1.3-1.2M242.6 35.2h2.5M43.2 148.8v.7M45.7 148.8v.7" fill="none" stroke="#840000" stroke-width=".3"/>
<g fill="#840000" stroke="#840000" stroke-width=".18">
<path d="M127.8 37.8l1.7 .5-1.7 .6z"/>
<path d="M127 40.9l1.8-.5v1z"/>
<path d="M127 43.4l1.8-.5v1z"/>
<path d="M115.6 63.7l1.7-.5v1.1z"/>
<path d="M115.6 66.3l1.7-.5v1z"/>
<path d="M79.1 147.4h.9v.3h-.9z"/>
<path d="M79.1 150h.9v.2h-.9z"/>
<path d="M79.1 152.5h.9v.3h-.9z"/>
<path d="M79.1 155.1h.9v.2h-.9z"/>
<path d="M79.1 157.6h.9v.3h-.9z"/>
<path d="M225.4 61.2l1.9 1.9z"/>
<path d="M225.9 62.2l.5-.5 .5 1z"/>
<path d="M252.1 139.9l1.9 2z"/>
<path d="M252.6 141l.5-.5 .5 1z"/>
<path d="M91.3 94.6h.3v.9h-.3z"/>
<path d="M88.8 94.6h.2v.9h-.2z"/>
<path d="M86.2 94.6h.3v.9h-.3z"/>
<path d="M83.7 94.6h.2v.9h-.2z"/>
<path d="M81.2 94.6h.2v.9h-.2z"/>
<path d="M78.6 94.6h.3v.9h-.3z"/>
<path d="M54.6 90.3h.9v.2h-.9z"/>
<path d="M54.6 92.8h.9v.3h-.9z"/>
<circle cx="246.4" cy="36.4" r=".28"/>
<circle cx="227.3" cy="53" r=".25"/>
<circle cx="254" cy="131.7" r=".25"/>
</g>
<path d="M200.4 40.5h-.3l-.1 .4 .4-.1v.4h-.4M208.2 40.8h.3l-.1 .4h-.2l-.1-.1zM208.8 40.5l.1 .8M41.9 91.6h.4l-.1 .4h-.2z" fill="none" stroke="#840084" stroke-width=".18"/>
<g fill="none" stroke="#840000" stroke-width=".38">
<path d="M120.6 37.7h1.3v1.3h1.3M48.3 157.3v3.3M125.1 140.6h1.3v1.3h1.2v-1.3h1.3"/>
<circle cx="43.2" cy="150.1" r=".46"/>
<circle cx="45.7" cy="150.1" r=".46"/>
<circle cx="49.5" cy="157.7" r=".46"/>
<circle cx="49.5" cy="160.3" r=".46"/>
</g>
<g fill="none" stroke="#840000" stroke-width=".51">
<path d="M225.4 59.3v3.2M252.1 138v3.2M47.9 159h.4"/>
<circle cx="47.3" cy="159" r=".51"/>
</g>
<path d="M167.6 75.2v82.5" fill="none" stroke="#000084" stroke-width=".3"/>
<text font-size="2.8" fill="#840000" x="178" y="190.5">Title: Allarme per pompa cisterna</text>
<g font-size="2.1" fill="#840000">
<text x="182" y="26.7">1</text>
<text x="182" y="29.2">2</text>
<text x="25.8" y="88.9">1</text>
<text x="25.8" y="91.4">2</text>
<text x="178" y="172">Il tutto prosegue fino a che la pompa si spegne</text>
<text x="178" y="169">Quando la pompa si accende Arduino provvede ad emettere dei suoni</text>
<text x="178" y="175">Esaurito un determinato tempo Arduino provvede direttamente a spegnere la pompa</text>
<text x="178" y="184">Sheet: /</text>
<text x="178" y="186.7">File: Allarme_Pompa_V03.sch</text>
<text x="178" y="196.9">KiCad E.D.A. eeschema (5.0.0)</text>
<text x="178" y="194.1">Size: A4</text>
<text x="200" y="194.1">Date: dec. 2019</text>
<text x="263" y="194.1">Rev:</text>
<text x="263" y="196.9">Id: 1/1</text>
</g>
<g font-size="2.1" fill="#008484">
<text x="178.6" y="30.3" transform="rotate(-90 178.6 30.3)">220V</text>
<text x="21.2" y="92.9" transform="rotate(-90 21.2 92.9)">220V</text>
</g>
<g font-size="1.8" fill="#840000">
<text x="35" y="11.9">1</text>
<text x="85" y="11.9">2</text>
<text x="135" y="11.9">3</text>
<text x="185" y="11.9">4</text>
<text x="235" y="11.9">5</text>
<text x="285" y="11.9">6</text>
<text x="143.3" y="26.6" transform="rotate(-90 143.3 26.6)">30</text>
<text x="148.3" y="26.6" transform="rotate(-90 148.3 26.6)">17</text>
<text x="150.9" y="26.6" transform="rotate(-90 150.9 26.6)">27</text>
<text x="10.4" y="35.9">A</text>
<text x="134.1" y="34.3">2</text>
<text x="156.5" y="34.3">28</text>
<text x="285.4" y="35.9">A</text>
<text x="134.1" y="36.8">1</text>
<text x="134.1" y="39.4">5</text>
<text x="134.1" y="41.9">6</text>
<text x="157" y="36.8">3</text>
<text x="134.1" y="44.4">7</text>
<text x="134.1" y="47">8</text>
<text x="156.5" y="44.4">18</text>
<text x="133.7" y="52.1">10</text>
<text x="134.1" y="49.5">9</text>
<text x="156.5" y="49.5">19</text>
<text x="156.5" y="52.1">20</text>
<text x="133.7" y="54.6">11</text>
<text x="133.7" y="57.1">12</text>
<text x="133.7" y="59.7">13</text>
<text x="156.5" y="54.6">21</text>
<text x="156.5" y="57.1">22</text>
<text x="156.5" y="59.7">23</text>
<text x="133.7" y="62.2">14</text>
<text x="133.7" y="64.8">15</text>
<text x="156.5" y="62.2">24</text>
<text x="156.5" y="64.8">25</text>
<text x="229.9" y="64.4">1/2</text>
<text x="103.7" y="69.8">1</text>
<text x="133.7" y="67.3">16</text>
<text x="156.5" y="67.3">26</text>
<text x="103.7" y="74.9">2</text>
<text x="145.8" y="74.4" transform="rotate(-90 145.8 74.4)">4</text>
<text x="148.3" y="74.9" transform="rotate(-90 148.3 74.9)">29</text>
<text x="10.4" y="85.9">B</text>
<text x="285.4" y="85.9">B</text>
<text x="51" y="92.7">1</text>
<text x="51" y="90.2">2</text>
<text x="57.3" y="92.7">1</text>
<text x="57.3" y="90.2">2</text>
<text x="78.5" y="92.8" transform="rotate(-90 78.5 92.8)">1</text>
<text x="81" y="92.8" transform="rotate(-90 81 92.8)">2</text>
<text x="83.6" y="92.8" transform="rotate(-90 83.6 92.8)">3</text>
<text x="86.1" y="92.8" transform="rotate(-90 86.1 92.8)">4</text>
<text x="88.6" y="92.8" transform="rotate(-90 88.6 92.8)">5</text>
<text x="91.2" y="92.8" transform="rotate(-90 91.2 92.8)">6</text>
<text x="78.5" y="99.2" transform="rotate(-90 78.5 99.2)">1</text>
<text x="81" y="99.2" transform="rotate(-90 81 99.2)">2</text>
<text x="83.6" y="99.2" transform="rotate(-90 83.6 99.2)">3</text>
<text x="86.1" y="99.2" transform="rotate(-90 86.1 99.2)">4</text>
<text x="88.6" y="99.2" transform="rotate(-90 88.6 99.2)">5</text>
<text x="91.2" y="99.2" transform="rotate(-90 91.2 99.2)">6</text>
<text x="266.2" y="130">1</text>
<text x="10.4" y="135.9">C</text>
<text x="38.9" y="137.2">1</text>
<text x="266.2" y="132.6">2</text>
<text x="285.4" y="135.9">C</text>
<text x="38.9" y="142.2">2</text>
<text x="257.2" y="143.2">2/2</text>
<text x="76.4" y="149.9">4</text>
<text x="76.4" y="147.3">5</text>
<text x="82.7" y="149.9">4</text>
<text x="82.7" y="147.3">5</text>
<text x="76.4" y="154.9">2</text>
<text x="76.4" y="152.4">3</text>
<text x="82.7" y="154.9">2</text>
<text x="82.7" y="152.4">3</text>
<text x="76.4" y="157.5">1</text>
<text x="82.7" y="157.5">1</text>
<text x="10.4" y="185.9">D</text>
<text x="285.4" y="185.9">D</text>
<text x="35" y="199.9">1</text>
<text x="85" y="199.9">2</text>
<text x="135" y="199.9">3</text>
<text x="185" y="199.9">4</text>
<text x="235" y="199.9">5</text>
<text x="285" y="199.9">6</text>
</g>
<g font-size="1.8" fill="#0000c1">
<text x="74.9" y="19.7">Frutto contenente Arduino nel Quadro elettrico</text>
<text x="74.9" y="21.6">del Salone</text>
<text x="171.4" y="76.2">Arancio</text>
<text x="171.4" y="78.7">Bianco/Arancio</text>
<text x="171.4" y="81.3">Verde</text>
<text x="171.4" y="83.8">Bianco/Verde</text>
<text x="171.4" y="86.4">Marrone</text>
<text x="171.4" y="88.9">Bianco/Marrone</text>
<text x="260.3" y="88.9">PressControl</text>
<text x="171.4" y="91.4">Celeste</text>
<text x="171.4" y="94">Bianco/Celeste</text>
<text x="171.4" y="96.5">Calza</text>
<text x="260.3" y="116.8">Pump</text>
<text x="17.8" y="120.6">Il filo Arancio porta i 5Volt provenienti dalla cisterna.</text>
<text x="17.8" y="122.5">L'ho messo in questo modo per rendere indipendente</text>
<text x="17.8" y="124.5">il frutto del press control dala presenza di Arduino.</text>
<text x="146" y="124.5">Arancio</text>
<text x="146" y="127">Bianco/Arancio</text>
<text x="146" y="129.5">Verde</text>
<text x="146" y="137.2">Marrone</text>
<text x="146" y="132.1">Bianco/Verde</text>
<text x="146" y="142.2">Celeste</text>
<text x="146" y="139.7">Bianco/Marrone</text>
<text x="67.3" y="147.3">Red</text>
<text x="67.3" y="149.9">Yellow</text>
<text x="92.7" y="149.9">Yellow</text>
<text x="94" y="147.3">Red</text>
<text x="146" y="147.3">Bianco/Celeste</text>
<text x="146" y="149.9">Calza</text>
<text x="67.3" y="152.4">White</text>
<text x="67.3" y="154.9">Grey</text>
<text x="95.2" y="152.4">White</text>
<text x="95.2" y="154.9">Grey</text>
<text x="67.3" y="157.5">Black</text>
<text x="95.2" y="157.5">Black</text>
<text x="26.7" y="173.3">Frutto del PressControl nel Quadro elettrico</text>
<text x="116.8" y="170.8">Il mammuth MM2x va posizionato in parallelo ad MM1</text>
<text x="116.8" y="172.7">e porta tutti i fili doppi</text>
<text x="26.7" y="175.3">del Salone</text>
<text x="20.3" y="180.3">Active Buzzer è messo come emergenza nel caso si dovesse rimuovere Arduino.</text>
<text x="20.3" y="182.2">Suona in modo continuo quando la pompa è accesa.</text>
<text x="20.3" y="184.1">Il jumper si trova dietro il frutto.</text>
</g>
<g font-size="1.8">
<text x="125.7" y="21.6">+5Vcc_Arduino</text>
<text x="99.1" y="41.9">pressControlButton</text>
<text x="99.1" y="39.4">pump_ON</text>
<text x="99.1" y="44.4">Horn</text>
<text x="99.1" y="47">ElettroValvola</text>
<text x="121.9" y="64.8">Buzzer</text>
<text x="121.9" y="67.3">BlinkingLED</text>
<text x="218.4" y="71.1">pc_button</text>
<text x="243.8" y="74.9">GNDA_2</text>
<text x="195.6" y="83.8">pressControlButton</text>
<text x="195.6" y="81.3">Horn</text>
<text x="195.6" y="78.7">ElettroValvola</text>
<text x="78.5" y="85.3" transform="rotate(-90 78.5 85.3)">+5Vcc_Arduino</text>
<text x="91.4" y="86.4">GND_Arduino</text>
<text x="195.6" y="91.4">pump_ON</text>
<text x="195.6" y="94">pressControl_ON</text>
<text x="246.4" y="100.3">GNDA_1</text>
<text x="119.4" y="105.4">+5Vcc_Arduino</text>
<text x="113" y="124.5">(+5Vcc)</text>
<text x="113" y="129.5">Horn</text>
<text x="113" y="127">ElettroValvola</text>
<text x="113" y="132.1">pressControlButton</text>
<text x="113" y="134.6">pressControlButton</text>
<text x="113" y="142.2">pump_ON</text>
<text x="265.4" y="139.7">GNDA_3</text>
<text x="111.8" y="147.3">pressControl_ON</text>
<text x="113" y="144.8">pump_ON</text>
<text x="121.9" y="156.2">GND_Arduino</text>
</g>
<g font-size="1.8" fill="#008484">
<text x="238" y="23.8">sOnOff_Basic</text>
<text x="242.7" y="21.5">K?</text>
<text x="136.9" y="35.2">D0/RX</text>
<text x="144.1" y="30.9" transform="rotate(-90 144.1 30.9)">VIN</text>
<text x="149.2" y="31.1" transform="rotate(-90 149.2 31.1)">3V3</text>
<text x="149.3" y="35.2">RESET</text>
<text x="151.8" y="31.1" transform="rotate(-90 151.8 31.1)">+5V</text>
<text x="212.8" y="32.1">+5VA</text>
<text x="136.9" y="37.7">D1/TX</text>
<text x="136.9" y="40.3">D2</text>
<text x="149.3" y="37.7">RESET</text>
<text x="120.8" y="42.8">1K</text>
<text x="136.9" y="42.8">D3</text>
<text x="136.9" y="45.3">D4</text>
<text x="136.9" y="47.9">D5</text>
<text x="150.4" y="45.3">AREF</text>
<text x="136.9" y="53">D7</text>
<text x="136.9" y="50.4">D6</text>
<text x="152.9" y="50.4">A0</text>
<text x="152.9" y="53">A1</text>
<text x="212.2" y="48.5">GNDA</text>
<text x="136.9" y="55.5">D8</text>
<text x="136.9" y="58">D9</text>
<text x="152.9" y="55.5">A2</text>
<text x="152.9" y="58">A3</text>
<text x="136.9" y="60.6">D10</text>
<text x="136.9" y="63.1">D11</text>
<text x="136.9" y="65.7">D12</text>
<text x="146.7" y="61.9" transform="rotate(-90 146.7 61.9)">Arduino_Nano_v3.x</text>
<text x="152.9" y="60.6">A4</text>
<text x="152.9" y="63.1">A5</text>
<text x="152.9" y="65.7">A6</text>
<text x="136.9" y="68.2">D13</text>
<text x="146.7" y="71.6" transform="rotate(-90 146.7 71.6)">GND</text>
<text x="149.2" y="71.6" transform="rotate(-90 149.2 71.6)">GND</text>
<text x="152.9" y="68.2">A7</text>
<text x="193.7" y="68.9">+5VA</text>
<text x="115.2" y="74.5">470</text>
<text x="96.4" y="79.7">Passive Buzzer</text>
<text x="116.4" y="83.4">BlinkingLED</text>
<text x="241.4" y="80.3">GNDA</text>
<text x="48.3" y="84.2">+5V</text>
<text x="141" y="96.9">+5V</text>
<text x="47.7" y="104.4">GND</text>
<text x="93.3" y="103.8">GND</text>
<text x="193.1" y="105.7">GNDA</text>
<text x="243.9" y="108.2">GNDA</text>
<text x="263.6" y="122.3">+5VA</text>
<text x="245" y="129.8">Relay_5V_LL_Doppio</text>
<text x="251.6" y="127.5">RL?B</text>
<text x="275" y="130.5">Horn</text>
<text x="26" y="136.3" transform="rotate(-90 26 136.3)">470</text>
<text x="33.6" y="135.6">Active Buzzer</text>
<text x="50.1" y="136.3" transform="rotate(-90 50.1 136.3)">470</text>
<text x="23.3" y="143">PCState</text>
<text x="47.5" y="143">PumpState</text>
<text x="263" y="145">GNDA</text>
<text x="127.6" y="153.3">GND</text>
</g>
<g font-size="1.4" fill="#008484">
<text x="199.1" y="37.6">L</text>
<text x="209" y="37.6">+</text>
<text x="199.1" y="42.7">N</text>
<text x="189.4" y="74.5">MM3</text>
<text x="34" y="89.7">+</text>
<text x="43.8" y="89.7">L</text>
<text x="43.7" y="94.7">N</text>
<text x="134.7" y="103.7">MM2A</text>
<text x="139.8" y="122.7">MM1A</text>
<text x="50.1" y="156.9">PCButton</text>
</g>
<g font-size="1.4" fill="#840000">
<text x="190.1" y="76.2">1</text>
<text x="254.6" y="77.5">1</text>
<text x="254.6" y="72.4">3</text>
<text x="254.6" y="74.9">5</text>
<text x="262.8" y="72.4">8</text>
<text x="262.8" y="77.5">9</text>
<text x="190.1" y="78.7">2</text>
<text x="190.1" y="81.3">3</text>
<text x="190.1" y="83.8">4</text>
<text x="190.1" y="86.4">5</text>
<text x="190.1" y="88.9">6</text>
<text x="190.1" y="91.4">7</text>
<text x="190.1" y="94">8</text>
<text x="255.8" y="95.2">3</text>
<text x="264.1" y="95.2">8</text>
<text x="190.1" y="96.5">9</text>
<text x="255.8" y="100.3">1</text>
<text x="255.8" y="97.8">5</text>
<text x="264.1" y="100.3">9</text>
<text x="136.8" y="107.9">2</text>
<text x="136.8" y="105.4">1</text>
<text x="136.8" y="110.5">3</text>
<text x="140.6" y="124.5">1</text>
<text x="140.6" y="127">2</text>
<text x="140.6" y="129.5">3</text>
<text x="136.8" y="134.6">4</text>
<text x="140.6" y="132.1">4</text>
<text x="140.6" y="137.2">5</text>
<text x="140.6" y="139.7">6</text>
<text x="140.6" y="142.2">7</text>
<text x="136.8" y="144.8">5</text>
<text x="140.6" y="147.3">8</text>
<text x="140.6" y="149.9">9</text>
<text x="136.8" y="158.7">7</text>
<text x="136.8" y="161.3">8</text>
<text x="136.8" y="156.2">6</text>
<text x="136.8" y="163.8">9</text>
</g>
<g font-size="1.1" fill="#840084">
<text x="200.4" y="41.3">5V pressControl</text>
<text x="36.5" y="92.1">5V Arduino</text>
</g>
<g font-size=".9" fill="#840000">
<text x="237.8" y="26.6">N</text>
<text x="237.9" y="29.2">L</text>
<text x="243.6" y="27.9">220Vac</text>
<text x="249.3" y="26.6">N</text>
<text x="249.3" y="29.2">L</text>
<text x="246.1" y="34.9">Gnd</text>
<text x="199" y="39.3">220V</text>
<text x="208.7" y="39.3">Vdc</text>
<text x="224.1" y="53.9">+5Vcc</text>
<text x="233" y="53.3">NC</text>
<text x="221.3" y="55.8">R</text>
<text x="233" y="58.4">NO</text>
<text x="234" y="55.8">C</text>
<text x="219.9" y="62.2">IN</text>
<text x="33.5" y="91.4">Vdc</text>
<text x="42.8" y="91.4">220V</text>
<text x="248" y="134.6">R</text>
<text x="250.8" y="132.7">+5Vcc</text>
<text x="259.7" y="137.1">NO</text>
<text x="259.7" y="132">NC</text>
<text x="260.7" y="134.6">C</text>
<text x="246.6" y="140.9">IN</text>
</g>
</svg>
